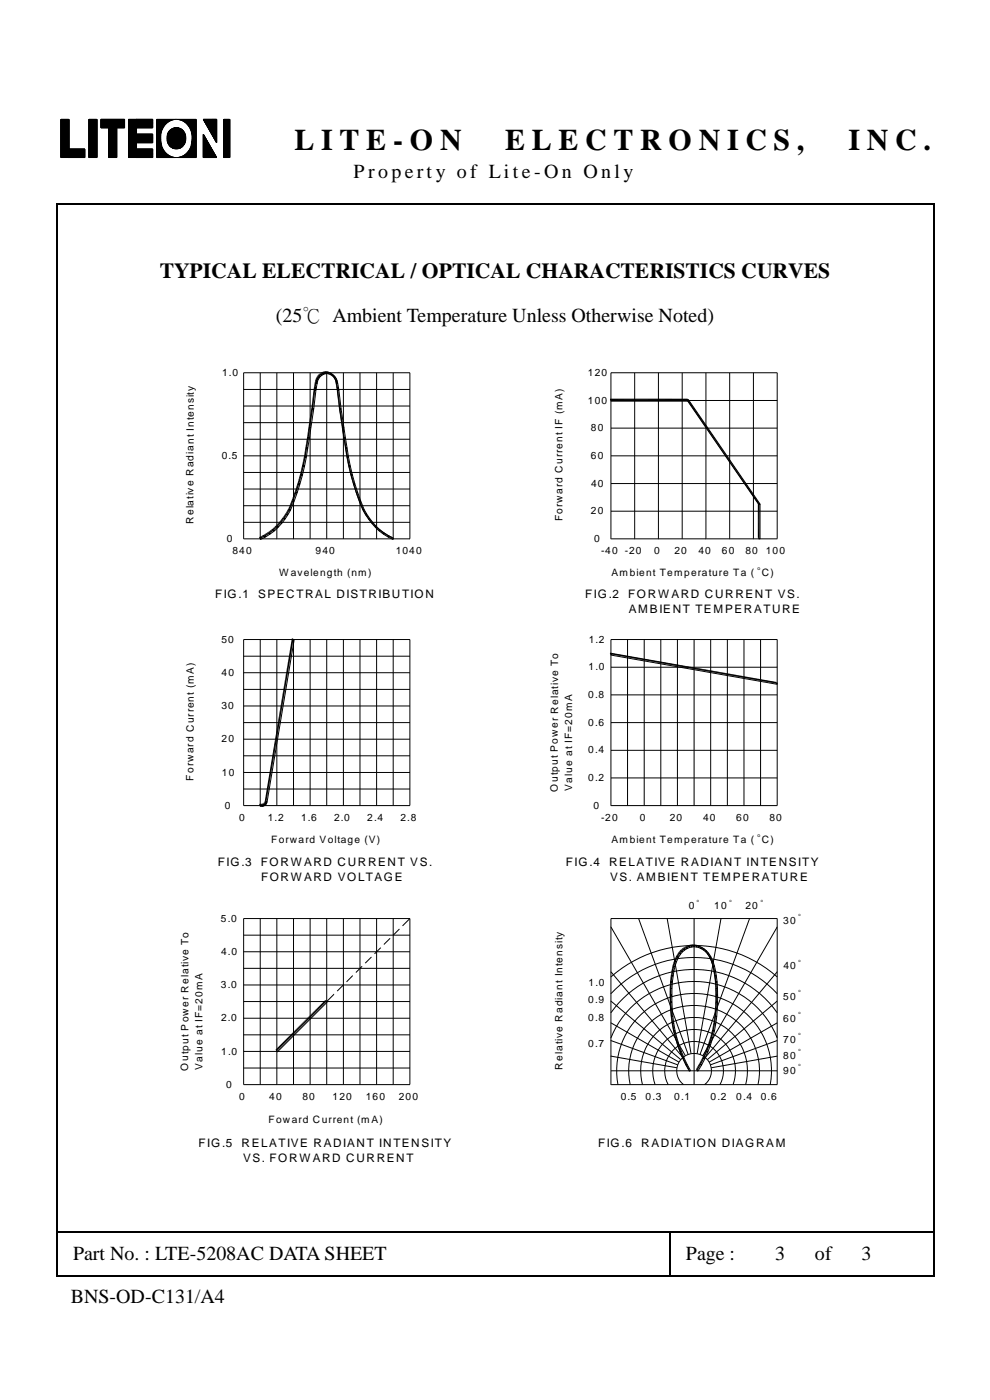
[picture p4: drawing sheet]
<svg xmlns="http://www.w3.org/2000/svg" width="210mm" height="297mm" viewBox="0 0 210 297" stroke-linecap="round" stroke-linejoin="round" font-family="sans-serif">
<g fill="#fff" stroke="#fff" stroke-width=".21">
<path d="M12.5 25h36.9v9.2h-36.9z" fill-rule="evenodd"/>
<path d="M32.4 76.2h145.2v171.8h-145.2z" fill-rule="evenodd"/>
</g>
<g fill="none" stroke="#000" stroke-width=".21">
<path d="M13 25.3v8.1M13.1 25.3v8.1M13.2 25.3v8.1M13.3 25.3v8.1M13.4 25.3v8.1M13.5 25.3v8.1M13.6 25.3v8.1M13.7 25.3v8.1M13.8 25.3v8.1M13.9 25.3v8.1M14 25.3v8.1M14.1 25.3v8.1"/>
<path d="M14.2 25.3v8.1M14.3 25.3v8.1M14.4 25.3v8.1M14.5 25.3v8.1M14.5 31.6h3.5v1.8h-5.1v-8.1h1.7v8.1M14.5 31.7h3.5M14.5 31.8h3.5M14.5 31.9h3.5M14.5 32h3.5M14.5 32.1h3.5M14.5 32.2h3.5M14.5 32.3h3.5"/>
<path d="M14.5 32.4h3.5M14.5 32.5h3.5M14.5 32.6h3.5M14.5 32.7h3.5M14.5 32.8h3.5M14.5 32.9h3.5M14.5 33h3.5M14.5 33.1h3.5M14.5 33.2h3.5M14.5 33.3h3.5M14.6 25.3v8.1M18.9 25.3h1.7v8.1h-1.7z"/>
<path d="M18.9 25.3v8.1M19 25.3v8.1M19.1 25.3v8.1M19.2 25.3v8.1M19.3 25.3v8.1M19.4 25.3v8.1M19.5 25.3v8.1M19.6 25.3v8.1M19.7 25.3v8.1M19.8 25.3v8.1M19.9 25.3v8.1M20 25.3v8.1"/>
<path d="M20.1 25.3v8.1M20.2 25.3v8.1M20.3 25.3v8.1M20.4 25.3v8.1M20.5 25.3v8.1M21.4 25.3h5v1.8h-5zM21.4 25.3h5M21.4 25.4h5M21.4 25.5h5M21.4 25.6h5M21.4 25.7h5M21.4 25.8h5"/>
<path d="M21.4 25.9h5M21.4 26h5M21.4 26.1h5M21.4 26.2h5M21.4 26.3h5M21.4 26.4h5M21.4 26.5h5M21.4 26.6h5M21.4 26.7h5M21.4 26.8h5M21.4 26.9h5M21.4 27h5"/>
<path d="M23.1 26.9v6.5h1.7v-6.5M23.1 26.9v6.5M23.2 26.9v6.5M23.3 26.9v6.5M23.4 26.9v6.5M23.5 26.9v6.5M23.6 26.9v6.5M23.7 26.9v6.5M23.8 26.9v6.5M23.9 26.9v6.5M24 26.9v6.5M24.1 26.9v6.5"/>
<path d="M24.2 26.9v6.5M24.3 26.9v6.5M24.4 26.9v6.5M24.5 26.9v6.5M24.6 26.9v6.5M24.7 26.9v6.5M27.3 25.3v8.1M27.4 25.3v8.1M27.5 25.3v8.1M27.6 25.3v8.1M27.7 25.3v8.1M27.8 25.3v8.1"/>
<path d="M27.9 25.3v8.1M28 25.3v8.1M28.1 25.3v8.1M28.2 25.3v8.1M28.3 25.3v8.1M28.4 25.3v8.1M28.5 25.3v8.1M28.6 25.3v8.1M28.7 25.3v8.1M28.8 25.3v8.1M28.8 27.1h3.6v-1.8h-5.1v8.1h5.1v-1.8h-3.6M28.8 31.7h3.6"/>
<path d="M28.8 31.8h3.6M28.8 31.9h3.6M28.8 32h3.6M28.8 32.1h3.6M28.8 32.2h3.6M28.8 32.3h3.6M28.8 32.4h3.6M28.8 32.5h3.6M28.8 32.6h3.6M28.8 32.7h3.6M28.8 32.8h3.6M28.8 32.9h3.6"/>
<path d="M28.8 33h3.6M28.8 33.1h3.6M28.8 33.2h3.6M28.8 33.3h3.6M28.8 25.3h3.6M28.8 25.4h3.6M28.8 25.5h3.6M28.8 25.6h3.6M28.8 25.7h3.6M28.8 25.8h3.6M28.8 25.9h3.6M28.8 26h3.6"/>
<path d="M28.8 26.1h3.6M28.8 26.2h3.6M28.8 26.3h3.6M28.8 26.4h3.6M28.8 26.5h3.6M28.8 26.6h3.6M28.8 26.7h3.6M28.8 26.8h3.6M28.8 26.9h3.6M28.8 27h3.6M28.8 28.5h3.6v1.8h-3.6M28.8 28.5h3.6"/>
<path d="M28.8 28.6h3.6M28.8 28.7h3.6M28.8 28.8h3.6M28.8 28.9h3.6M28.8 29h3.6M28.8 29.1h3.6M28.8 29.2h3.6M28.8 29.3h3.6M28.8 29.4h3.6M28.8 29.5h3.6M28.8 29.6h3.6M28.8 29.7h3.6"/>
<path d="M28.8 29.8h3.6M28.8 29.9h3.6M28.8 30h3.6M28.8 30.1h3.6M28.8 30.2h3.6M28.9 25.3v8.1M33.2 25.3h8.4v8.1h-8.4zM33.2 31.7h1.4M33.2 31.7l1.5 .1M33.2 31.8l1.5 .1M33.2 31.9h1.5M33.2 31.9h1.6"/>
<path d="M33.2 32h1.6M33.2 32.1h1.7M33.2 32.2h1.7M33.2 32.2l1.8 .1M33.2 32.3h1.9M33.2 32.4h1.9M33.2 32.4h2M33.2 32.5h2M33.2 32.6h2.1M33.2 32.6h2.2M33.2 32.6l2.2 .1M33.2 32.7h2.3"/>
<path d="M33.2 32.8h2.4M33.2 32.9h2.5M33.2 32.9l2.6 .1M33.2 33h2.7M33.2 33.1h2.9M33.2 33.2h3M33.2 33.2h3.1M33.2 33.2l3.2 .1M33.2 33.3h3.4M33.2 33.3l3.8 .1M33.2 31.6h1.4M33.2 25.4h3.6"/>
<path d="M33.2 25.5h3.2M33.2 25.7h2.8M33.2 25.8h2.6M33.2 25.9h2.4M33.2 26.1h2.2M33.2 26.4h1.9M33.2 26.8h1.6M33.2 26.9h1.5M33.2 27h1.4M33.2 27.1h1.4h-1.4M33.2 28.4h.9l-.9 .1M33.2 28.5h.9"/>
<path d="M33.2 28.6h.9M33.2 28.7h.9M33.2 28.8h.9M33.2 28.8h.9v.2h-.9M33.2 28.9h.9M33.2 29.1h.9M33.2 29.2h.9M33.2 29.3h.9M33.2 29.4h.9h-.9M33.2 29.5h.9h-.9M33.2 29.6h.9l-.9 .1M33.2 29.6h.9"/>
<path d="M33.2 29.8h.9M33.2 29.8l.9 .1M33.2 29.9l.9 .1-.9-.1M33.2 30h.9M33.2 30.1h.9v.1h-.9M33.2 30.1h.9M33.2 30.2h1M33.2 30.3h1M33.2 30.4h1v.1h-1M33.2 30.4h1M33.2 30.5h1M33.2 30.6h1"/>
<path d="M33.2 30.7h1M33.2 30.7h1.1M33.2 30.8h1.1M33.2 30.9h1.1M33.2 31.2h1.2M33.2 31l1.1 .1h-1.1M33.2 31.4l1.3 .1-1.3-.1M33.2 31.5h1.3M33.2 31.3l1.2 .1M33.2 31.3h1.2M33.2 31.1h1.1M33.2 28.3h.9l-.9 .1"/>
<path d="M33.2 28.3h1M33.2 28.2h1M33.2 28h1v.2h-1M33.2 28h1M33.2 27.9h1.1M33.2 27.3h1.3M33.2 31h1.1M33.2 27.7h1.1M33.2 27.6h1.2M33.2 27.4h1.2M34.1 29.1v.7M34.1 29.1v.2h-.9"/>
<path d="M34.1 28.6v.5M34.1 29.8l.1 .7M34.1 28.6v.1h-.9M34.1 29.8h.1M34.2 30.3v.1M34.2 28.1l-.1 .5M34.2 30.5l.1 .6M34.2 28.1h-1M34.2 30.6v.1M34.3 27.9h-1.1M34.3 27.9h.1M34.3 30.8h.1"/>
<path d="M34.3 30.9h.1M34.3 27.8h-1.1M34.3 27.8h.1M34.3 27.7h-1.1M34.3 31.1l.4 .7M34.4 27.6h-1.2M34.4 27.5h-1.2M34.5 27.3l-1.3 .1M34.5 27.3h-1.3M34.5 27.2h-1.3M34.6 31.6h.1M34.7 31.8l.7 .8 .8 .5"/>
<path d="M34.7 27l-.5 1.1M34.7 27h-1.5M34.7 26.9h-1.5M34.8 26.8h-1.6M34.8 26.7h-1.6M34.9 26.7h-1.7M34.9 26.6h-1.7M35 26.5h-1.8M35 26.4l-1.8 .1M35.1 26.4l-.4 .6M35.1 26.4h-1.9M35.2 26.3h-2"/>
<path d="M35.2 26.2l-2 .1M35.3 26.2h-2.1M35.4 26.1l-2.2 .1M35.4 26.1l-.3 .3M35.4 29h1.9M35.4 29l1.9 .1M35.4 29.1l2 .1M35.4 29.2h4M35.4 29.3h4M35.4 29.4h4M35.4 29.6h1.9M35.4 29.7h.1"/>
<path d="M35.5 28.8l1.6 .1M35.5 28.9h1.7M35.5 29.8h1.6v1.8M35.5 29.7v.4h1.4v1.4h-.1M35.5 28.7l1.5 .1M35.5 28.8l-.1 .4h4M35.5 29.9l-.1-.4h4v.4M35.5 30l1.5-.1v1.7M35.5 28.7h.1M35.5 29.9l.1 .4M35.5 28.8l1.7 .3M35.5 28.8l1.9 .4"/>
<path d="M35.5 26l-2.3 .1M35.5 28.6h.1M35.5 30.1h1.3v1.4M35.5 30.1h.1M35.5 30.1v.1M35.5 28.5h1.3M35.5 30.2h.1M35.6 26h-2.4M35.6 28.4h.1M35.6 28.4h1.1M35.6 30.3l.2 .4M35.6 28.4l1.8 .8"/>
<path d="M35.6 28.4l-.1 .4M35.6 28.3h1M35.6 30.4h.9l.1 1M35.7 30.5h.8l.1 .9M35.7 30.5h.1M35.7 28.2h.8v-.9l.1 1M35.7 28.2h.8M35.7 28.4l1.6 .7M35.7 30.5h.7M35.7 30.5v.1M35.7 25.9h-2.5M35.7 28l.7 .1"/>
<path d="M35.7 28v.1M35.8 30.7h.1M35.8 30.7h.5v.6M35.8 30.7l.2 .3M35.8 28l.1 .1M35.8 28l1.6 1.2M35.8 28l-.2 .4M35.8 25.8h-2.6M35.8 30.7h.4M35.8 30.8h.1M35.9 30.6h-.1M35.9 27.9h.3"/>
<path d="M35.9 30.8h.3l-.1 .3M35.9 30.8h.2v.3M35.9 30.8v.1M35.9 28.1h.1M35.9 27.8l-.1 .2h.5M35.9 30.6h.1M35.9 30.9h.2M35.9 28.1l.3 .2M35.9 27.8h.1M35.9 27.7h.2M36 27.7h-.1M36 28.1v.1"/>
<path d="M36 25.7h-2.8M36 30.5h.1M36 28.5v.1M36 31l.3 .3M36 27.7l1.4 1.5M36 27.7l-.2 .3M36 31h.1M36 27.7l1 1M36 28.2h.1M36.1 30.9h.1M36.1 30.9v.2M36.1 27.6v.1"/>
<path d="M36.1 30.4l-.3 .2M36.1 27.6h.1M36.1 27.6v.2h-.2M36.1 28.2l.2 .2M36.1 30.1h.1M36.2 33.1l.8 .3 1.3-.1M36.2 25.6a3 3 0 0 1 3.6 .8M36.2 25.6l-.8 .5M36.2 27.8v.1M36.2 30.4l-.2 .1M36.2 27.5v.1M36.2 25.6h-3"/>
<path d="M36.2 27.5v.4M36.2 27.5h.1M36.2 31.2h.1M36.2 28.3h.1M36.2 30.7v.1M36.2 30.3v.1M36.2 27.5l.1 .5M36.2 27.5v.4h-.4M36.2 30.8v.4M36.2 28.6l.1 .1M36.3 31.2h.1M36.3 30.3l-.2 .1"/>
<path d="M36.3 28.4h.1M36.3 30.3h.1M36.3 31.3h.1M36.3 25.5l-3.1 .1M36.3 30.6l-.5 .1M36.3 27.4v.6h-.5M36.3 31.3l.4 .2M36.3 27.4l1.1 1.8M36.3 27.4v.1M36.3 27.4l-.3 .3M36.3 30.6v.7M36.3 30.6v.1"/>
<path d="M36.4 30.2l-.1 .1M36.4 27.5h.1M36.4 28.4l.3 .3M36.4 30.6h-.7M36.4 31.2h.1M36.4 30.2h.1M36.4 30.6v.7M36.4 27.5l.2 .3M36.4 28.4v.1M36.4 31.3h.1M36.4 30.6h.1M36.4 27.3v.9h-.7"/>
<path d="M36.4 30.5v.8M36.4 31v.1M36.5 31.3v.1M36.5 27.3l-.1 .8M36.5 27.7h.1M36.5 30.2h.1M36.5 31l-.2 .2M36.5 27.7l.3 .5M36.5 30.9v.1M36.6 30.8v.1M36.6 27.8v.1M36.6 28.8h.1"/>
<path d="M36.6 30.1h-.1M36.6 30.3h-1l1 .1M36.6 30.4l.1 1.1M36.6 30.3v.1M36.6 27.3v1M36.6 30.8h.1M36.7 25.4l-3.5 .1M36.7 27.2l-.1 1.1M36.7 30.3v1.2M36.7 31.5l.3 .1M36.7 27.2v.1M36.7 27.2l.7 2"/>
<path d="M36.7 27.2l-.4 .2M36.7 30h.1M36.7 28.6l.5 .4M36.7 27.3l.6 1.7M36.7 28.4l-1.2 .1 1.3 .1M36.7 30.2h-1.1M36.7 30.2l-1.1 .1M36.7 30l-.3 .2M36.7 27.2v1.2M36.7 30.2v1.3M36.7 30.6l-.2 .4M36.7 31.5h.1"/>
<path d="M36.7 27.2h.1M36.7 28.4v.1M36.7 29.8h.1M36.7 31.3h.1M36.8 30.2v1.3M36.8 30.6h-.1M36.8 30.2h-1.3M36.8 27.2v1.4M36.8 28.5h.1M36.8 30.2h.1M36.8 27.2v1.3M36.8 30.5h.1"/>
<path d="M36.8 28.2l.1 .2M36.8 28.2l.1 .1M36.8 27.2l.1 1.4h-1.4M36.8 27.2h.1M36.8 28.9h.1M36.9 27.2v1.5l-1.4-.1M36.9 29.9h-.1M36.9 30.4h-.1M36.9 31.5h.1M36.9 30h.1M36.9 30.3l-.2 .4M36.9 28.4h.1"/>
<path d="M36.9 30h-1.4M36.9 29.8v.1M36.9 30v1.5M36.9 30.3h.1M36.9 31.5l.1 .1M36.9 28.4l.4 .5-.1-.1M37 27.1v1.6h-1.5M37 30.2l.3-.5-.6 1.7M37 30.2l-.1 .1M37 28.4v.1M37 29h.1M37 31.6h.1"/>
<path d="M37 29.8h.1M37 30.6h.1M37 28.7v.1M37 28.9h.1M37 29.9h-1.5M37 31.6h.4M37 28.8h.1M37 28.5v.1M37 27.1l.4 2.1M37 27.1l-.3 .1M37 27.1h.2v1.8M37 29.9h.1"/>
<path d="M37 30.1v.1M37 27.1v1.7M37 29.9v1.7M37 28.8l.3 .2M37 27.2l.4 1.8M37.1 28.8h-1.6v.2M37.1 27.1v1.7M37.1 29.5l-1.5 .4M37.1 25.3l-3.9 .1M37.1 27.1v1.8M37.1 30h.1M37.1 30.3v.1"/>
<path d="M37.1 28.7h.1M37.1 28.9l.1 .1M37.1 29.7h.1M37.1 30.2v.1M37.1 29.9v.1M37.1 28.7l.1 .1M37.2 29.7l-.5 .3M37.2 28.9l-1.8 .1v.6M37.2 29.7h-1.7M37.2 29.7l-1.7 .1M37.2 29.6v.1M37.2 29.7v1.9"/>
<path d="M37.2 29.6l-1.6 .7M37.2 29.8v.1M37.2 27.1l.1 1.9M37.2 27.1h.1M37.3 27.1h.1v2.1M37.3 29.6h-1.9M37.3 29.6l-1.9 .1M37.3 29.5l-.1 .1M37.3 29.6h-.1M37.3 29.7v1.9M37.3 29.6l-.1 .1M37.3 27.1v1.9"/>
<path d="M37.3 29h.1M37.3 29.5h-.1M37.3 29.6v2M37.3 27.1v2M37.3 29.6l.1 2M37.4 29.8l-.4 1.8M37.4 29.7v-.1v2M37.4 27v4.6M37.4 29.5l-1.8 .8M37.4 29.5l-1.9 .4M37.4 29.5l-1.4 1.5M37.4 29.5l-1.6 1.2"/>
<path d="M37.4 29.5l-1.1 1.8M37.4 29.5l-.7 2M37.4 29.5l-.4 2.1M37.4 29.5l.4 2.1M37.4 29.5v.1M37.4 29.5l.8 2M37.4 29.5l1.1 1.8M37.4 29.5l1.4 1.5M37.4 29.5l1.7 1.2M37.4 29.5l1.9 .8M37.4 29.5l2 .4M37.4 29.5h.1"/>
<path d="M37.4 27v.1M37.4 27l.4 .1M37.4 27l-.4 .1M37.5 27.1v1.9M37.5 29.7l.3 1.9M37.5 28.9l-.1 .1M37.5 29.7v.1M37.5 29.1l1.9 .1M37.5 29.7v1.9M37.5 29.6v2M37.5 29.7l.2 .2M37.5 28.6v.2"/>
<path d="M37.5 29h1.9M37.5 29.8l.1 .1M37.5 29.6h.1M37.5 29h.1M37.6 28.9l-.1 .1M37.6 29.9l.5 1.5M37.6 29.7v1.9M37.6 29.9v.1M37.6 27.1v1.9h1.8v.7l-1.8-.1M37.6 29.7h1.8l-.1 .2M37.6 28.9h.1M37.6 29.6l.1 .1"/>
<path d="M37.6 29.6l.7 .3M37.6 29.1h.1M37.6 30.1h.1M37.6 29.8l.1 .1M37.6 29.5l1.8 .4M37.6 29.1h-.1M37.7 28.9h1.7M37.7 28.8h-.1M37.7 29.8h1.7M37.7 29h-.1l1.8 .1M37.7 29.9v.1M37.7 28.7v.1"/>
<path d="M37.7 27.1v1.8h1.7M37.7 30l.2 .2M37.7 25.3h3.9M37.7 30.3l.1 .1M37.7 30h.1M37.7 29.7h.1M37.8 29.7l.2 .2M37.8 28.9h-.1M37.8 30.1l.1 .1M37.8 27.2l-.3 1.3M37.8 27.1v1.7h1.6M37.8 29.9h1.6"/>
<path d="M37.8 31.6h-.4M37.8 29.9v1.7M37.8 27.1l-.4 2.1M37.8 27.1l.4 .1M37.8 31.6h.1M37.8 29.9l-.2-.2v1.9M37.8 29.8h.1M37.8 29.9h1.5M37.8 29.9l.1 .1M37.9 29h-.1M37.9 33.4h3.7M37.9 28.4l-.1 .2"/>
<path d="M37.9 31.5v.1M37.9 30.2v.1M37.9 29.8v.1M37.9 28.6h1.4M37.9 28.4l-.3 .5M37.9 31.5h.1M37.9 27.1v1.5M37.9 30v1.5M37.9 30.3h.1M37.9 28.6h.1M37.9 28.4h.1M37.9 30.3l.3 .5"/>
<path d="M37.9 28.8l-.3 .2M37.9 27.2l-.1-.1v1.6h1.5l.1 .2M37.9 30.4h.1M37.9 29.9h.2M38 27.2l-.1 1.4h1.4M38 28.9h-.1M38 27.2h.1M38 28.6h1.3M38 30.1h1.3v.1h-1.2v1.3M38 31h.1M38 30.1v1.4M38 28.7v.1"/>
<path d="M38 28.2l-.1 .2M38.1 25.4h3.5M38.1 28.5h1.2M38.1 29.9v.1M38.1 28.1l-.2 .2M38.1 27.2l-.1 1.3M38.1 30h.1M38.1 29.8h.1M38.1 28.7h.1M38.1 28.1h.1M38.1 31.3h.1M38.1 27.2v1.2"/>
<path d="M38.1 27.2v1.3M38.1 31.5h.1M38.1 30l.3 .2M38.1 30.3h1.2M38.1 30.3h.1M38.1 28v.1M38.2 25.4h3.4M38.2 27.3l-.7 1.6M38.2 31.4v.1M38.2 28h-.1M38.2 27.2v1.2h1.1M38.2 27.9v.1"/>
<path d="M38.2 31.5l-.4 .1M38.2 28.6h-.1M38.2 27.2l.3 .2M38.2 27.2l-.8 2M38.2 30.3l1 .1M38.2 30.8l.1 .2M38.2 28.3h1M38.2 27.9h.1M38.2 30.4v1M38.2 33.3h3.4M38.2 30.4h1M38.2 30.1h.1"/>
<path d="M38.3 27.8l-.1 .1M38.3 31.4l-.1 .1M38.3 30.8v.1M38.3 30.4h.9M38.3 30.4v1l.1-.1v-.7h.7M38.3 30.4l-.1-.1v1.2M38.3 27.3l-.1 1M38.3 27.3v.9l.9 .1M38.3 30.1l.2 .1M38.3 27.3h.1M38.3 30.5v.9M38.3 31l.1 .1"/>
<path d="M38.3 29.9h.1M38.3 28.8l-.6 .2M38.3 28.5h.1M38.3 27.7h.1M38.3 31h.1M38.3 27.3v.9M38.3 27.3l.1 .8M38.4 29.9l.1 .1M38.4 28.7l-.1 .1M38.4 27.6l-.2 .3M38.4 27.3v.8M38.4 31l.1 .2"/>
<path d="M38.4 28.1h.7M38.4 33.3h3.2M38.4 25.5h3.2M38.4 28.4v.1M38.4 27.5l-.1 .2M38.5 28.4l-.7 .5M38.5 31.2h.1M38.5 31.3h.1M38.5 30.2v.1M38.5 28.1l.7 .1-.8-.1M38.5 27.5h-.1M38.5 28v.1"/>
<path d="M38.5 28.7h-.1M38.5 25.5h3.1M38.5 27.5h.1M38.5 31.2v.1M38.5 30.3h.1M38.5 31.3l-.3 .2M38.5 27.4v.6h.6M38.5 30.3l.2 .1M38.5 27.4l.3 .3M38.5 27.4l-1.1 1.8M38.5 27.4v.6h.5l-.4-.1M38.5 30h.1"/>
<path d="M38.6 33.2h3M38.6 27.5v.4M38.6 30.7h.4l-.3 .2M38.6 28.3l-.1 .1M38.6 30l.6 .3M38.6 28.6l-.1 .1M38.6 30.8v.4M38.6 25.6h3M38.6 30.4h.1M38.6 27.9h.1M38.6 30.8h.3M38.6 31.1v.1"/>
<path d="M38.6 30.8v.3M38.6 27.9h.3M38.7 33.2h2.9M38.7 31.1h.1M38.7 33.1l-.4 .2M38.7 30.1h.1M38.7 28.2v.1M38.7 27.6v.2M38.7 30.9v.2M38.7 33.1h2.9M38.7 30.9h.1M38.7 27.7l-.1-.2v.4"/>
<path d="M38.7 30.9v.1M38.7 30.4l.1 .1M38.7 27.7l.2 .1h-.2M38.8 31h-.1M38.8 30.5h.1M38.8 28.2h-.1M38.8 27.7h-.1M38.8 25.7h2.8M38.8 30.1h.1M38.8 27.7l-1.4 1.5M38.8 31l-.3 .3M38.8 28.2l-.2 .1"/>
<path d="M38.8 27.7l.3 .3M38.8 28.2h.1M38.8 28.5v.1M38.9 25.7h2.7M38.9 33h2.7M38.9 30.5v.1M38.9 28.1l-.1 .1M38.9 28.1h.1M38.9 30.9h.1M38.9 30.6h.1M38.9 27.8v.1M39 28.1h-.1"/>
<path d="M39 30.6h.1M39 33h2.6M39 25.8h2.6M39 28v.1M39 30.6l.1 .1M39 28h.1M39 30.7h-.5l.1 .5M39 30.7h.1M39.1 30.7l-.6-.1v.7M39.1 30.7l-.3 .3M39.1 28l.2 .4M39.1 28l-1.7 1.2"/>
<path d="M39.1 25.9h2.5M39.1 30.5h-.7v.8M39.2 32.9h2.4M39.2 30.5h-.9l.4 .3M39.2 30.5h.1M39.2 32.8h2.4M39.2 28.4l-.8 .3M39.2 30.4h.1M39.2 30.3h.1M39.2 25.9h2.4M39.2 28.8l-1.5 .3M39.3 32.8h2.3"/>
<path d="M39.3 28.4l-1.2 .1M39.3 30.3l-.2 .4M39.3 30.2v.1M39.3 28.4l-1.9 .8M39.3 28.4l.1 .4M39.3 26h2.3M39.3 28.5h.1M39.3 28.6v.1M39.3 30h-1.4l.1 .2h1.3M39.3 30.1h-1.4v1.4h.2v-1.3M39.3 30.1h.1M39.3 30h.1"/>
<path d="M39.4 32.7h2.2M39.4 29.8h-1.7l.1 1.8h-.7v-1.7h-1.6M39.4 28.8h-1.7l.1-1.7h-.2v1.8M39.4 29.8h-1.7v1.8M39.4 29.9l-.1 .4M39.4 28.8v.4M39.4 28.8l-2 .4M39.4 29.5h-1.8M39.4 29.6h-1.9M39.4 26.1h2.2M39.5 26.1h2.1M39.5 32.6h2.1"/>
<path d="M39.5 26.2h2.1M39.6 32.5h2M39.6 26.2h2M39.6 26.3h2M39.7 32.4h1.9M39.7 26.4h1.9M39.8 26.4l.4 .6M39.8 32.3h1.8M39.8 26.4h1.8M39.8 26.5h1.8M39.9 32.2h1.7M39.9 26.6h1.7"/>
<path d="M39.9 32.1h1.7M40 32.1h1.6M40 26.7h1.6M40 32h1.6M40 26.8h1.6M40.1 31.9h1.5M40.1 26.8h1.5M40.1 26.9h1.5M40.1 31.8h1.5M40.2 31.8l-.8 .8-.7 .5M40.2 27l.3 .6M40.2 31.7h1.4"/>
<path d="M40.2 27h1.4M40.2 31.7v.1M40.2 31.6h1.4M40.2 27.1h1.4M40.3 27.1h1.3M40.3 31.6h1.3M40.3 27.2h1.3M40.3 27.2h.1M40.3 27.3h1.3M40.4 27.3h1.2M40.4 31.4v.1M40.4 31.4h1.2"/>
<path d="M40.4 27.3v.1M40.4 31.3h1.2M40.4 27.4v.1h1.2M40.4 27.4h1.2M40.4 27.5h1.2M40.4 31.2h1.2M40.5 31.2h1.1M40.5 27.6h1.1M40.5 31.1h1.1M40.5 27.6h.1M40.5 27.6l.1 .5M40.5 27.7v.1h1.1"/>
<path d="M40.5 27.7h1.1M40.5 31h1.1M40.6 30.8h1M40.6 27.9h1M40.6 30.7h1M40.6 27.9h.1M40.6 30.6h1M40.6 30.6h.1M40.6 30.5l-.4 1.3M40.6 28.1l.1 .5M40.6 30.5h1M40.6 28.1h1"/>
<path d="M40.6 30.5h.1M40.7 30.2h.9M40.7 30.3h.9M40.7 30h.9M40.7 30.1h.9M40.7 28.4h.9M40.7 28.4h.1M40.7 29.8l-.1 .7M40.7 28.6l.1 .5M40.7 28.5h.9M40.7 28.6h.9M40.7 29.8h.9"/>
<path d="M40.7 29.9h.9M40.7 29.8v.1h.9M40.7 28.7h.9M40.7 28.8h.9M40.7 28.9h.9M40.7 29.5h.9M40.7 29.6h.9M40.8 29.1l-.1 .7M40.8 29h.8M40.8 29.1h.8M40.8 29.2h.8M40.8 29.3h.8"/>
<path d="M41.6 28.5h-.9v.1M41.6 28.7h-.9v.2l.9-.1M41.6 28.9h-.8v.2M41.6 29.2l-.8 .1h.8M41.6 29.4h-.9h.9M41.6 29.5h-.9v.2h.9M41.6 30.1h-.9v.1h.9M41.6 30.3l-1 .1h1M41.6 30.7l-1 .1h1M41.6 30.9h-1.1h1.1M41.6 31l-1.1 .1h1.1M41.6 31.5h-1.3h1.3"/>
<path d="M41.6 28.3h-.9h.9M41.6 28.2h-1h1M41.6 28h-1h1M43.1 28.5l2.8 4.9h-2.8zM43.1 25.3h2.8v5zM43.2 33.4v-4.8l.1 4.8M43.2 25.3v.2v-.2M43.2 28.6v4.8M43.3 25.3v.2M43.3 28.8h.1M43.3 25.3l.1 .4M43.3 28.8v4.6"/>
<path d="M43.3 25.6v.1M43.3 28.8l.1 .1M43.4 25.3v.5M43.4 28.9v4.5M43.4 28.9v.1M43.4 25.3l.1 .6M43.4 29v4.4M43.4 29h.1M43.4 25.9h.1M43.5 29.1v4.3M43.5 25.3v.6M43.5 25.9h.1"/>
<path d="M43.5 25.3l.1 .8M43.5 26h.1M43.5 29.2l.1 .1M43.6 26.1h.1M43.6 25.3l.1 1v-1M43.6 29.3v4.1M43.6 33.4v-4l.1 4M43.6 25.3l.1 1M43.7 29.5v3.9M43.7 25.3l.1 1.2M43.7 26.4h.1M43.8 29.6v.1"/>
<path d="M43.8 25.3l.1 1.3-.1-1.3M43.8 29.7v3.7M43.9 29.8l-.1 3.6M43.9 29.8l.1 .2M43.9 25.3v1.4M43.9 29.9v3.5M43.9 26.7h.1M43.9 25.3l.1 1.5M43.9 26.7l.1 .1M44 26.8h.1M44 25.3l.1 1.8v-1.8M44 30.1v3.3"/>
<path d="M44 30.1h.1M44 33.4v-3.3l.1 3.3M44 25.3l.1 1.7M44.1 30.3l.1 .1M44.2 25.3v1.9M44.2 30.3v3.1M44.2 27.1h.1M44.2 25.3l.1 2.1v-2.1M44.3 30.5v2.9M44.3 30.5l-.1-.1v3M44.3 30.6v2.8M44.3 25.3v2.1"/>
<path d="M44.3 27.4h.1M44.3 30.6l.1 .1M44.4 25.3v2.2M44.4 30.7v2.7M44.4 27.5h.1M44.4 30.7v.1M44.4 27.5v.1M44.4 25.3l.1 2.4M44.4 30.8v2.6M44.5 25.3v2.4M44.5 30.9v2.5M44.5 30.9h.1"/>
<path d="M44.5 25.3l.1 2.5-.1-.1M44.6 31v2.4M44.6 25.3v2.6M44.6 27.8v.1M44.6 31.1h.1M44.6 25.3l.1 2.7M44.6 31.2v2.2M44.6 31.2h.1M44.7 31.2v2.2M44.7 25.3v2.8M44.7 31.3v2.1M44.7 25.3l.1 3"/>
<path d="M44.7 28.2h.1M44.8 31.4h.1M44.8 25.3v3M44.8 31.5v1.9M44.8 28.3h.1M44.8 25.3l.1 3.1M44.9 31.6l-.1 1.8M44.9 28.4h.1M44.9 31.6l.1 1.8M44.9 25.3v3.1M44.9 31.6v1.8M45 25.3v3.3"/>
<path d="M45 28.5v.1M45 31.7v.1M45 25.3l.1 3.4M45 31.9v1.5M45.1 25.3v3.4M45.1 31.9v1.5M45.1 31.9h.1M45.1 32h.1M45.1 25.3v3.5M45.1 32v1.4M45.1 32l.1 .1M45.2 25.3v3.7"/>
<path d="M45.2 32.1v1.3M45.2 28.9h.1M45.2 32.1h.1M45.2 32.2h.1M45.2 25.3l.1 3.7M45.2 32.2v1.2M45.3 29v.1M45.3 25.3v3.8M45.3 32.3v1.1M45.3 29.1h.1M45.3 25.3v3.9M45.4 32.4v1"/>
<path d="M45.4 25.3v4.1M45.4 29.3h.1M45.4 32.5l.1 .2M45.4 25.3l.1 4.1M45.4 32.6v.8M45.5 25.3v4.2M45.5 32.6v.8M45.5 32.7v.7M45.6 32.8v.1M45.6 25.3l.1 4.4M45.6 32.8v.6M45.6 29.6v.1"/>
<path d="M45.7 25.3v4.6v-4.6M45.7 32.9v.5M45.7 32.9v.1M45.7 33v.4M45.7 33.1l.1 .3M45.8 25.3v4.7M45.8 33.1v.3M45.8 29.9v.1M45.8 25.3v4.8M45.8 30v.1M45.8 33.2v.1M45.8 30.1h.1"/>
<path d="M45.9 25.3v4.9M45.9 33.3v.1M45.9 33.4h.1M45.9 30.2v.1M47.5 25.3h1.2v8.1h-1.2zM47.5 25.3v8.1M47.6 25.3v8.1M47.7 25.3v8.1M47.8 25.3v8.1M47.9 25.3v8.1M48 25.3v8.1M48.1 25.3v8.1"/>
<path d="M48.2 25.3v8.1M48.3 25.3v8.1M48.4 25.3v8.1M48.5 25.3v8.1M48.6 25.3v8.1M48.7 25.3v8.1M55.2 79.1v35.2M58.7 79.1v35.2M62.3 79.1v35.2M65.8 79.1v35.2M67.8 79.7l.3-.3 .2 .3-.4 .2zM67.8 79.7l.1 .2-.2 .3-.2-.2z"/>
<path d="M68.1 79.4l.4-.2 .1 .3-.3 .2zM68.5 79.2l.4-.2v.3l-.3 .2zM68.9 79h.4v.2l-.4 .1zM69.3 79.1v35.2M69.3 79h.5l-.1 .3-.4-.1zM69.8 79l.4 .2-.2 .3-.3-.2zM70.2 79.2l.3 .2-.1 .3-.4-.2zM70.5 79.4l.4 .3-.2 .2-.3-.2zM70.9 79.7l.3 .3-.3 .2-.2-.3zM72.8 79.1v35.2M76.4 79.1v35.2M79.9 79.1v35.2"/>
<path d="M83.4 79.1v35.2M86.9 79.1l.1 35.2h-35.3v-35.2h35.3M129.6 79.1h35.3v35.2h-35.3zM134.6 79.1l.1 35.2M139.7 79.1v35.2M144.7 79.1v35.2M149.8 79.1v35.2M154.8 79.1v35.2M159.8 79.1v35.2M51.7 96.7h35.3M51.7 93.2h35.3M51.7 89.7h35.3"/>
<path d="M51.7 86.2h35.3M51.7 82.6h35.3M64.3 98.9h.3l-.5 1.9h-.2zM64.7 97h.3l-.4 1.9h-.3zM65 95l.3 .1-.3 1.9h-.3zM65.4 92.9h.3l-.4 2.2-.3-.1zM65.7 90.7h.3l-.3 2.2h-.3zM66.3 86.7l.3 .1-.6 3.9h-.3zM66.7 82.8h.3l-.4 4-.3-.1zM66.8 82.3h.3l-.1 .5h-.3zM67 81.3l.3 .1-.2 .9h-.3zM67 81.2l.3 .2z"/>
<path d="M67.1 80.8l.3 .1-.1 .4-.3-.1zM67.3 80.4l.2 .1-.1 .4-.3-.1zM67.5 80l.2 .2-.2 .3-.2-.1zM70.9 80.2l.3-.2 .2 .4-.3 .1zM71.1 80.5l.3-.1 .1 .4-.2 .1zM71.3 80.9l.2-.1 .1 .4-.3 .1zM71.3 81.3h.3zM71.4 81.4l.2-.1 .2 1h-.3zM71.5 82.3h.3l.1 .5h-.3zM71.6 82.8h.3l.5 3.9-.3 .1zM72.1 86.8l.3-.1 .6 4h-.3zM72.7 90.7h.3l.3 2.2h-.3z"/>
<path d="M73 92.9h.3l.3 2.1-.2 .1zM73.4 95.1l.2-.1 .3 2h-.2zM73.7 97h.2l.4 1.9h-.3zM74 98.9h.3l.5 1.9h-.3zM129.6 96.7h35.3M129.6 90.8h35.3M129.6 85h35.3M129.6 84.8h16.5l-.2 .3h-16.3zM146.1 84.8l15.1 22.2h-.2l-15.1-21.9zM51.7 110.8h35.3M51.7 107.3h35.3M51.7 103.8h35.3"/>
<path d="M51.7 100.2h35.3M55.2 114.2l1-.5 .1 .3-1 .5zM56.2 113.7l.9-.6 .2 .2-1 .7zM57.1 113.1l.9-.7 .2 .2-.9 .7zM58 112.4l.8-.7 .2 .2-.8 .7zM59.5 110.9l.3 .1-.8 .9-.2-.2zM60.2 110l.2 .2-.6 .8-.3-.1zM60.8 109.1l.3 .1-.7 1-.2-.2zM61.4 108.1l.2 .2-.5 .9-.3-.1zM62.1 106.3l.3 .1-.8 1.8-.2-.1zM62.8 104.5l.2 .1-.6 1.8-.3-.1zM63.4 102.6l.2 .1-.6 1.9-.2-.1z"/>
<path d="M63.9 100.8h.2l-.5 1.9-.2-.1zM74.5 100.8h.3l.5 1.8-.3 .1zM75 102.7l.3-.1 .6 1.9-.3 .1zM75.6 104.6l.3-.1 .6 1.8-.2 .1zM76.3 106.4l.2-.1 .8 1.8-.3 .1zM77 108.3l.3-.2 .5 1-.2 .1zM77.6 109.2l.2-.1 .6 .9-.2 .2zM78.2 110.2l.2-.2 .7 .9-.2 .1zM78.9 111l.2-.1 .7 .8-.2 .2zM79.8 111.7l.8 .7-.2 .2-.8-.7zM80.6 112.4l.9 .7-.1 .2-1-.7zM81.5 113.1l1 .6-.2 .3-.9-.7z"/>
<path d="M82.5 113.7l1 .5-.1 .3-1.1-.5zM129.6 108.5h35.3M129.6 102.6h35.3M161 107h.2v7.3h-.2zM51.7 139.2h35.3M55.2 135.7v35.2M58.7 135.7v35.2M62.1 135.7h.3l-5.7 34.5-.3-.1zM62.3 135.7v35.2M65.8 135.7v35.2M69.3 135.7v35.2M72.8 135.7v35.2"/>
<path d="M76.4 135.7v35.2M79.9 135.7v35.2M83.4 135.7v35.2M86.9 135.7l.1 35.2h-35.3v-35.2h35.3M129.6 135.7h35.3v35.2h-35.3zM129.6 138.7l35.3 6.2v.3l-35.3-6.2zM133.1 135.7v35.2M136.7 135.7v35.2M140.2 135.7v35.2M143.7 135.7v35.2M147.2 135.7l.1 35.2M150.8 135.7v35.2"/>
<path d="M154.3 135.7v35.2M157.8 135.7v35.2M161.3 135.7l.1 35.2M51.7 142.7h35.3M51.7 146.3h35.3M51.7 149.8h35.3M51.7 153.3h35.3M51.7 156.8h35.3M129.6 159.2h35.3M129.6 153.3h35.3M129.6 147.4h35.3M129.6 141.6h35.3"/>
<path d="M51.7 160.4h35.3M51.7 163.9h35.3M51.7 167.4h35.3M55.2 170.8h.4v.3h-.4zM55.6 170.8h.2l.1 .2-.3 .1zM55.8 170.8l.2-.1 .2 .2-.3 .1zM56 170.7l.2-.2 .2 .2-.2 .2zM56.3 170.3l.3 .2-.2 .2-.2-.2zM56.4 170.1l.3 .1-.1 .3-.3-.2zM129.6 165.1h35.3M51.7 198.4h35.3M55.2 194.9v35.2"/>
<path d="M58.7 194.9v35.2M62.3 194.9v35.2M65.8 194.9v35.2M69.3 194.9v35.2M72.8 194.9v35.2M76.4 194.9v35.2M79.9 194.9v35.2M82.8 199.1l-1.4 1.3M83.4 194.9v35.2M84.7 197.1l-1.3 1.3M86.9 194.9l.1 35.2h-35.3v-35.2h35.3l-1.6 1.6M129.6 194.9h35.3v35.2h-35.3z"/>
<path d="M129.6 196.7l15.8 27.3M135.5 194.9l10.5 28.8M141.5 194.9l5.1 28.7M147.2 194.9l.1 28.6M152.9 194.9l-5 28.7M159 194.9l-10.5 28.8M164.9 196.7l-15.8 27.3M51.7 219.6h35.3M51.7 216h35.3M51.7 212.5h35.3M51.7 209h35.3M51.7 205.5h35.3"/>
<path d="M51.7 201.9h35.3M69.2 212.4l.2 .2-10.6 10.6-.2-.2zM70.9 211l-1.6 1.5M72.9 209l-1.4 1.3M74.8 207l-1.3 1.3M76.8 205l-1.3 1.4M78.8 203.1l-1.3 1.3M80.8 201.1l-1.3 1.3M129.6 214.9a21.5 21.5 0 0 1 35.3 0M129.6 210.8a24.1 24.1 0 0 1 35.3 0M129.6 207.3a26.6 26.6 0 0 1 35.3 0M129.6 206.2l15.3 18.2"/>
<path d="M129.6 212.4l14.8 12.4M129.6 217l14.4 8.4M142.3 211.1l.2 .1v1.4h-.2zM142.3 212.6h.2l.1 1.5h-.3zM142.3 209.7h.2v1.5h-.2zM142.3 214.1h.3l.1 1.5-.3 .1zM142.4 208.4h.2l-.1 1.3h-.2zM142.4 215.7l.3-.1 .2 1.5-.2 .1zM142.5 207l.3 .1-.2 1.3h-.2zM142.7 217.2l.2-.1 .3 1.6h-.3zM142.7 206.1h.3l-.2 1-.3-.1zM142.9 205l.3 .1-.2 1h-.3z"/>
<path d="M142.9 218.7h.3l.4 1.4-.3 .1zM143.2 204l.3 .1-.3 1-.3-.1zM143.7 203l.2 .1-.4 1-.3-.1zM144.2 202.3l.2 .1-.5 .7-.2-.1zM144.6 201.8l.5-.4 .1 .2-.4 .4zM144.6 201.8l.2 .2-.4 .4-.2-.1zM145.1 201.4l.6-.4 .1 .3-.6 .3zM145.7 201l.5-.2 .1 .2-.5 .3zM146.2 200.8l.5-.1 .1 .2-.5 .1zM146.7 200.7l.5-.1 .1 .3h-.5zM147.3 200.6l.5 .1-.1 .2h-.5zM147.8 200.7l.5 .1-.1 .2-.5-.1z"/>
<path d="M148.3 200.8l.5 .2-.1 .3-.5-.3zM148.8 201l.6 .4-.2 .2-.5-.3zM149.4 201.4l.5 .4-.2 .2-.5-.4zM149.9 201.8l.4 .5-.2 .1-.4-.4zM150.1 202.4l.2-.1 .5 .7-.2 .1zM150.6 203.1l.2-.1 .4 1-.2 .1zM151 204.1l.2-.1 .4 1-.3 .1zM151.3 218.7h.3l-.4 1.5h-.3zM151.3 205.1l.3-.1 .2 1.1h-.3zM151.5 206.1h.3l.2 .9-.3 .1zM151.6 217.2h.2l-.2 1.5h-.3zM151.7 207.1l.3-.1 .1 1.4h-.3z"/>
<path d="M151.8 215.6l.2 .1-.2 1.5h-.2zM151.8 208.4h.3l.1 1.3h-.3zM151.9 214.1h.3l-.2 1.6-.2-.1zM151.9 209.7h.3v1.5h-.2zM152 212.6h.2v1.5h-.3zM152 211.2l.2-.1v1.5h-.2zM164.9 217l-14.5 8.4M164.9 212.4l-14.8 12.4M164.9 206.2l-15.3 18.2M51.7 226.6h35.3M51.7 223.1h35.3M129.6 227.2h35.3"/>
<path d="M129.6 220.2a19 19 0 0 1 17.6-11.9 19 19 0 0 1 17.7 11.9M129.6 220.8l14.2 5.1M129.6 224.1l14 2.5M131.1 230.1a16.4 16.4 0 0 1 16.1-19.3 16.4 16.4 0 0 1 16.2 19.3M133.7 230.1a13.9 13.9 0 0 1 13.5-16.8 13.9 13.9 0 0 1 13.6 16.8M136.3 230.1a11.3 11.3 0 0 1 10.9-14.2 11.3 11.3 0 0 1 11 14.2M139 230.1a8.8 8.8 0 0 1 8.2-11.7 8.8 8.8 0 0 1 8.3 11.7M141.8 230.1a6.2 6.2 0 0 1 5.4-9.1 6.2 6.2 0 0 1 5.5 9.1M143.3 220.2l.3-.1 .4 1.5-.3 .1zM143.7 221.7l.3-.1 .5 1.4-.2 .1zM144.3 223.1l.2-.1 .6 1.4-.3 .1zM144.8 224.5l.3-.1 .7 1.4-.3 .1z"/>
<path d="M145 230.1a3.7 3.7 0 0 1-.5-5.4 3.7 3.7 0 0 1 5.5 0 3.7 3.7 0 0 1-.5 5.4M145.5 225.9l.3-.1 .7 1.4-.3 .1zM147.2 223.5l.1 6.6M148.6 225.8l.2 .2-.8 1.3-.2-.2zM149.3 224.5l.3 .1-.8 1.4-.2-.2zM149.9 223.1l.3 .1-.6 1.4-.3-.1zM150.5 221.6l.2 .1-.5 1.5-.3-.1zM150.9 220.2h.3l-.5 1.5-.2-.1zM164.9 224.1l-14 2.5M164.9 220.8l-14.2 5.1"/>
</g>
<g fill="#000">
<path d="M67.3 79.8l.2 .2-.4 .2zM67.1 80.2l.4-.2-.2 .3zM67.6 79.5l.1 .2-.4 .1zM67.3 79.8l.4-.1-.2 .3zM67.6 79.5l.3-.3 .2 .2zM67.6 79.5l.5-.1-.4 .3zM67.9 79.2l.4-.2 .1 .2zM67.9 79.2h.5l-.3 .2zM68.3 79l.4-.2v.3zM68.3 79l.4 .1-.3 .1zM68.7 78.8l.4-.1v.3zM68.7 78.8l.4 .2-.4 .1z"/>
<path d="M69.1 78.7l.4 .4-.4-.1zM69.1 78.7l.5 .1-.1 .3zM69.6 78.8l.2 .4-.3-.1zM69.6 78.8l.4 .2-.2 .2zM70 79l.2 .4-.4-.2zM70 79l.3 .2-.1 .2zM70.3 79.2l.2 .5-.3-.3zM70.3 79.2l.4 .3-.2 .2zM70.7 79.5v.5l-.2-.3zM70.7 79.5l.3 .3-.3 .2zM64.5 96.7l.3 .1-.7 1.8zM64.8 96.8l-.4 1.9-.3-.1z"/>
<path d="M64.8 94.8h.3l-.6 1.9zM65.1 94.8l-.3 2-.3-.1zM65.2 92.6l.3 .1-.7 2.1zM65.5 92.7l-.4 2.1h-.3zM65.5 90.5h.3l-.6 2.1zM65.8 90.5l-.3 2.2-.3-.1zM66.1 86.5h.3l-.9 4zM66.4 86.5l-.6 4h-.3zM66.5 82.5l.3 .1-.7 3.9zM66.8 82.6l-.4 3.9h-.3zM66.6 82l.3 .1-.4 .4zM66.8 81.1h.3l-.5 1z"/>
<path d="M66.9 82.1l-.1 .5-.3-.1zM66.8 81l.3 .1zM66.9 80.6l.3 .1-.4 .3zM67.1 81.1l-.2 1h-.3zM67.1 80.2l.2 .1-.4 .3zM66.8 81.1h.3zM66.8 81l.4-.3-.1 .3zM66.9 80.6l.4-.3-.1 .4zM70.7 80l.3-.2-.1 .5zM70.9 80.3l.3-.1-.1 .5zM71.1 80.7l.2-.1-.2 .4zM71 79.8l.2 .4-.3 .1z"/>
<path d="M71.1 81.1l.3-.1zM71.2 80.2l.1 .4-.2 .1zM71.2 81.1h.2l-.1 1zM71.3 82.1l.3-.1-.2 .6zM71.3 80.6l.1 .4h-.3zM71.4 82.6l.3-.1 .2 4zM71.2 81.1l.2-.1zM71.4 81.1l.2 1h-.3zM71.6 82l.1 .5-.3 .1zM71.7 82.5l.5 4h-.3zM71.9 86.5h.3l.3 4zM72.2 86.5l.6 4h-.3z"/>
<path d="M73.2 94.8h.2l.1 2zM73.4 94.8l.3 1.9-.2 .1zM73.5 96.8l.2-.1 .1 2zM73.7 96.7l.4 1.9-.3 .1zM73.8 98.7l.3-.1 .2 2zM74.1 98.6l.5 1.9-.3 .1zM145.7 84.9l15.3 21.8-.2 .1zM145.9 84.6l15.1 22.1-15.3-21.8zM55 114l1-.5 .1 .2zM55 114l1.1-.3-1 .5zM56 113.5l.9-.6 .2 .2zM56 113.5l1.1-.4-1 .6z"/>
<path d="M56.9 112.9l.9-.7 .2 .2zM56.9 112.9l1.1-.5-.9 .7zM57.8 112.2l.8-.8 .2 .2zM57.8 112.2l1-.6-.8 .8zM59.4 110.6l.2 .2-1 .6zM58.6 111.4l1-.6-.8 .8zM60 109.8l.3 .1-.9 .7zM59.4 110.6l.9-.7-.7 .9zM60.6 108.9l.3 .1-.9 .8zM60 109.8l.9-.8-.6 .9zM61.2 107.9l.2 .1-.8 .9zM61.4 108l-.5 1-.3-.1z"/>
<path d="M61.9 106.1l.3 .1-1 1.7zM62.2 106.2l-.8 1.8-.2-.1zM62.6 104.3h.2l-.9 1.8zM62.8 104.3l-.6 1.9-.3-.1zM63.2 102.4l.2 .1-.8 1.8zM63.4 102.5l-.6 1.8h-.2zM63.7 100.5l.3 .1-.8 1.8zM64 100.6l-.6 1.9-.2-.1zM64.1 98.6l.3 .1-.7 1.8zM64.4 98.7l-.4 1.9-.3-.1zM74.3 100.6l.3-.1 .2 2zM74.6 100.5l.5 1.9-.3 .1z"/>
<path d="M74.8 102.5l.3-.1 .3 1.9zM75.1 102.4l.6 1.9h-.3zM75.4 104.3h.3l.4 1.9zM75.7 104.3l.6 1.8-.2 .1zM76.1 106.2l.2-.1 .5 1.9zM76.3 106.1l.8 1.8-.3 .1zM76.8 108l.3-.1 .3 1.1zM77.1 107.9l.5 1-.2 .1zM77.4 109l.2-.1 .4 1zM77.6 108.9l.6 .9-.2 .1zM78 109.9l.2-.1 .5 1zM78.2 109.8l.7 .8-.2 .2z"/>
<path d="M78.7 110.8l.2-.2 .5 1zM78.9 110.6l.7 .8-.2 .2zM79.6 111.4l.6 1-.8-.8zM79.6 111.4l.8 .8-.2 .2zM80.4 112.2l.8 .9-1-.7zM80.4 112.2l.9 .7-.1 .2zM81.3 112.9l.8 .8-.9-.6zM81.3 112.9l1 .6-.2 .2zM82.3 113.5l.9 .7-1.1-.5zM82.3 113.5l1 .5-.1 .2zM129.4 138.8l35.3 5.9v.3zM129.4 138.5l35.3 6.2-35.3-5.9z"/>
<path d="M55 170.6h.4l-.4 .2zM55 170.8l.4-.2v.2zM55.4 170.6l.3 .2h-.3zM55.4 170.6l.2-.1 .1 .3zM55.6 170.5l.2-.1 .2 .3zM55.6 170.5l.4 .2-.3 .1zM55.8 170.4l.2-.1 .2 .2zM55.8 170.4l.4 .1-.2 .2zM56.1 170.1l.3 .1-.4 .1zM56.2 169.9h.3l-.4 .2zM61.9 135.4l-5.4 34.5h-.3zM56 170.3l.4-.1-.2 .3z"/>
<path d="M56.1 170.1l.4-.2-.1 .3zM61.9 135.4l.3 .1-5.7 34.4zM142.1 210.9h.2l-.2 1.5zM142.1 212.4h.2l-.2 1.5zM142.1 209.5h.2l-.2 1.4zM142.1 213.9h.3l-.1 1.5zM142.2 208.1l.2 .1-.3 1.3zM142.3 215.4h.2v1.6zM142.3 210.9v1.5h-.2zM142.3 212.4l.1 1.5h-.3zM142.3 206.8h.3l-.4 1.3zM142.3 209.5v1.4h-.2z"/>
<path d="M142.4 213.9l.1 1.5h-.2zM142.4 208.2l-.1 1.3h-.2zM142.5 217l.2-.1v1.6zM142.5 205.8l.3 .1-.5 .9zM142.5 215.4l.2 1.5-.2 .1zM142.6 206.8l-.2 1.4-.2-.1zM142.7 204.8l.3 .1-.5 .9zM142.7 216.9l.3 1.5-.3 .1zM142.7 218.5l.3-.1 .1 1.6zM142.8 205.9l-.2 .9h-.3zM143 204.9l-.2 1-.3-.1zM143 218.4l.4 1.5-.3 .1z"/>
<path d="M143 203.7l.3 .1-.6 1zM143.1 220l.3-.1 .1 1.5zM143.3 203.8l-.3 1.1-.3-.1zM143.4 219.9l.4 1.4-.3 .1zM143.5 202.8l.2 .1-.7 .8zM143.7 202.9l-.4 .9-.3-.1zM144 202l.2 .2-.7 .6zM143.5 202.8l.7-.6-.5 .7zM144.4 201.5l.2 .2-.6 .3zM144 202l.6-.3-.4 .5zM144.4 201.5l.5-.4 .2 .2zM144.4 201.5l.7-.2-.5 .4z"/>
<path d="M144.9 201.1l.6-.3 .1 .2zM144.9 201.1l.7-.1-.5 .3zM145.5 200.8l.5-.3 .1 .3zM145.5 200.8h.6l-.5 .2zM146 200.5l.5-.1 .1 .3zM146 200.5l.6 .2-.5 .1zM146.5 200.4h.5l.1 .2zM146.5 200.4l.6 .2-.5 .1zM147.1 200.4l.4 .3-.5-.1zM147.1 200.4h.5l-.1 .3zM147.6 200.4l.4 .4-.5-.1zM147.6 200.4l.5 .1-.1 .3z"/>
<path d="M148.1 200.5l.4 .5-.5-.2zM148.1 200.5l.5 .3-.1 .2zM148.6 200.8l.4 .5-.5-.3zM148.6 200.8l.6 .3-.2 .2zM149.2 201.1l.3 .6-.5-.4zM149.2 201.1l.5 .4-.2 .2zM149.7 201.5l.2 .7-.4-.5zM149.7 201.5l.4 .5-.2 .2zM149.9 202.2l.2-.2 .3 .9zM150.1 202l.5 .8-.2 .1zM151.1 218.4l.3 .1-.7 1.4zM150.4 202.9l.2-.1 .2 1z"/>
<path d="M151.4 218.5l-.4 1.5-.3-.1zM150.6 202.8l.4 .9-.2 .1zM151.4 216.9l.2 .1-.5 1.4zM150.8 203.8l.2-.1 .1 1.2zM151.1 204.9l.3-.1-.1 1.1zM151.6 217l-.2 1.5-.3-.1zM151 203.7l.4 1.1-.3 .1zM151.6 215.4h.2l-.4 1.5zM151.3 205.9l.3-.1-.1 1zM151.7 213.9h.3l-.4 1.5zM151.4 204.8l.2 1-.3 .1zM151.5 206.8h.3l-.2 1.4z"/>
<path d="M151.8 215.4l-.2 1.6-.2-.1zM151.8 212.4h.2l-.3 1.5zM151.6 208.2l.3-.1-.2 1.4zM151.6 205.8l.2 1h-.3zM151.7 209.5h.3l-.2 1.4zM151.8 210.9h.2l-.2 1.5zM152 213.9l-.2 1.5h-.2zM151.8 206.8l.1 1.3-.3 .1zM152 212.4v1.5h-.3zM151.9 208.1l.1 1.4h-.3zM152 209.5v1.4h-.2zM152 210.9v1.5h-.2z"/>
<path d="M69 212.2l-10.4 10.8-.2-.2zM69 212.2l.2 .2-10.6 10.6zM143.5 221.4l.3-.1 .3 1.6zM143.8 221.3l.5 1.5-.2 .1zM144.1 222.9l.2-.1 .3 1.5zM144.3 222.8l.6 1.4-.3 .1zM144.6 224.3l.3-.1 .4 1.5zM144.9 224.2l.7 1.4-.3 .1zM145.3 225.7l.3-.1 .4 1.4zM145.6 225.6l.7 1.3-.3 .1zM148.4 225.6l.2 .1-1 1.2zM148.6 225.7l-.8 1.3-.2-.1z"/>
<path d="M149.1 224.2l.2 .1-.9 1.3zM149.3 224.3l-.7 1.4-.2-.1zM149.7 222.8l.3 .1-.9 1.3zM150 222.9l-.7 1.4-.2-.1zM150.3 221.4l.2 .1-.8 1.3zM150.5 221.5l-.5 1.4-.3-.1zM150.7 219.9l.3 .1-.7 1.4zM151 220l-.5 1.5-.2-.1z"/>
<path d="M11.9 43.1h.2v.3h-.2z" fill-rule="evenodd"/>
<path d="M11.9 43.1h.2v.3h-.2z" fill-rule="evenodd"/>
<path d="M197.9 43.1h.3v.3h-.3z" fill-rule="evenodd"/>
<path d="M197.9 43.1h.3v.3h-.3z" fill-rule="evenodd"/>
<path d="M11.9 261.4h.2v.2h-.2z" fill-rule="evenodd"/>
<path d="M11.9 270.6h.2v.2h-.2z" fill-rule="evenodd"/>
<path d="M11.9 270.6h.2v.2h-.2z" fill-rule="evenodd"/>
<path d="M141.9 261.4h.3v.2h-.3z" fill-rule="evenodd"/>
<path d="M141.9 270.6h.3v.2h-.3z" fill-rule="evenodd"/>
<path d="M197.9 261.4h.3v.2h-.3z" fill-rule="evenodd"/>
<path d="M197.9 270.6h.3v.2h-.3z" fill-rule="evenodd"/>
<path d="M197.9 270.6h.3v.2h-.3z" fill-rule="evenodd"/>
</g>
<path d="M12 43.4v218M12.1 43.3h185.8M198.1 43.4v218M12 261.6v9M12.1 261.5h129.8M12.1 270.7h129.8M142.1 261.6v9M142.2 261.5h55.7M142.2 270.7h55.7M198.1 261.6v9" fill="none" stroke="#000" stroke-width=".25"/>
<path d="M72.6 90.5v2.2M129.4 84.7h16.5" fill="none" stroke="#000" stroke-width=".3"/>
<path d="M72.9 90.5v2.2" fill="none" stroke="#000" stroke-width=".31"/>
<path d="M73 92.6v2.2" fill="none" stroke="#000" stroke-width=".37"/>
<path d="M73.2 92.6v2.2" fill="none" stroke="#000" stroke-width=".35"/>
<path d="M160.9 106.7v7.4" fill="none" stroke="#000" stroke-width=".27"/>
<g font-size="6.3">
<text x="62.5" y="31.8">L I T E - O N</text>
<text x="107.2" y="31.8">E L E C T R O N I C S ,</text>
<text x="180" y="31.8">I N C .</text>
</g>
<text font-size="4.6" x="33.9" y="58.9">TYPICAL ELECTRICAL / OPTICAL CHARACTERISTICS CURVES</text>
<g font-size="4.2">
<text x="75" y="37.7">P ropert y of Li t e -On Onl y</text>
<text x="58.5" y="68.4">(25℃ Ambient Temperature Unless Otherwise Noted)</text>
<text x="15.5" y="267.2">Part No. : LTE-5208AC DATA SHEET</text>
<text x="145.5" y="267.2">Page :</text>
<text x="164.4" y="267.2">3</text>
<text x="172.9" y="267.2">of</text>
<text x="182.8" y="267.2">3</text>
<text x="15" y="276.5">BNS-OD-C131/A4</text>
</g>
<g font-size="2.5">
<text x="45.6" y="126.8">FIG.1</text>
<text x="54.8" y="126.8">SPECTRAL DISTRIBUTION</text>
<text x="124.1" y="126.8">FIG.2</text>
<text x="133.3" y="126.8">FORW ARD CURRENT VS.</text>
<text x="133.4" y="130.1">AM BIENT TEM PERATURE</text>
<text x="46.2" y="183.7">FIG.3</text>
<text x="55.4" y="183.7">FORW ARD CURRENT VS.</text>
<text x="120.1" y="183.7">FIG.4</text>
<text x="129.2" y="183.7">RELATIVE RADIANT INTENSITY</text>
<text x="55.4" y="186.8">FORW ARD VOLTAGE</text>
<text x="129.4" y="186.8">VS. AM BIENT TEMPERATURE</text>
<text x="42.1" y="243.3">FIG.5</text>
<text x="51.3" y="243.3">RELATIVE RADIANT INTENSITY</text>
<text x="126.9" y="243.3">FIG.6</text>
<text x="136" y="243.3">RADIATION DIAGRAM</text>
<text x="51.6" y="246.5">VS. FORW ARD CURRENT</text>
</g>
<g font-size="2.2">
<text x="47.1" y="79.8">1.0</text>
<text x="124.7" y="79.8">120</text>
<text x="124.7" y="85.7">100</text>
<text x="125.3" y="91.5">80</text>
<text x="47" y="97.4">0.5</text>
<text x="125.3" y="97.4">60</text>
<text x="125.4" y="103.3">40</text>
<text x="41.1" y="111.2" transform="rotate(-90 41.1 111.2)">Relative Radiant Intensity</text>
<text x="119.3" y="110.6" transform="rotate(-90 119.3 110.6)">Forward Current IF (m A)</text>
<text x="125.4" y="109.1">20</text>
<text x="48.2" y="115">0</text>
<text x="49.3" y="117.6">840</text>
<text x="67" y="117.6">940</text>
<text x="83.9" y="117.6">1040</text>
<text x="126.1" y="115">0</text>
<text x="127.5" y="117.6">-40</text>
<text x="132.6" y="117.6">-20</text>
<text x="138.8" y="117.6">0</text>
<text x="143.1" y="117.6">20</text>
<text x="148.1" y="117.6">40</text>
<text x="153.2" y="117.6">60</text>
<text x="158.1" y="117.6">80</text>
<text x="162.5" y="117.6">100</text>
<text x="59.2" y="122.2">W avelength (nm)</text>
<text x="129.7" y="122.2">Ambient Tem perature Ta (</text>
<text x="161.6" y="122.2">C)</text>
<text x="47" y="136.4">50</text>
<text x="124.9" y="136.4">1.2</text>
<text x="47" y="143.4">40</text>
<text x="124.9" y="142.3">1.0</text>
<text x="124.8" y="148.1">0.8</text>
<text x="47" y="150.5">30</text>
<text x="124.8" y="154">0.6</text>
<text x="47" y="157.5">20</text>
<text x="124.8" y="159.9">0.4</text>
<text x="41.1" y="165.6" transform="rotate(-90 41.1 165.6)">Forward Current (mA)</text>
<text x="47.1" y="164.6">10</text>
<text x="121.3" y="167.8" transform="rotate(-90 121.3 167.8)">Value at IF=20mA</text>
<text x="124.8" y="165.7">0.2</text>
<text x="47.7" y="171.6">0</text>
<text x="118.3" y="168" transform="rotate(-90 118.3 168)">Output Power Relative To</text>
<text x="125.9" y="171.6">0</text>
<text x="50.8" y="174.2">0</text>
<text x="56.8" y="174.2">1.2</text>
<text x="57.5" y="178.9">Forward Voltage (V)</text>
<text x="63.9" y="174.2">1.6</text>
<text x="70.9" y="174.2">2.0</text>
<text x="77.9" y="174.2">2.4</text>
<text x="85" y="174.2">2.8</text>
<text x="127.5" y="174.2">-20</text>
<text x="129.7" y="178.8">Ambient Tem perature Ta (</text>
<text x="135.7" y="174.2">0</text>
<text x="142.1" y="174.2">20</text>
<text x="149.2" y="174.2">40</text>
<text x="156.2" y="174.2">60</text>
<text x="161.6" y="178.8">C)</text>
<text x="163.2" y="174.2">80</text>
<text x="46.9" y="195.6">5.0</text>
<text x="146.1" y="193">0</text>
<text x="151.5" y="193">10</text>
<text x="158.1" y="193">20</text>
<text x="166.2" y="196">30</text>
<text x="46.9" y="202.6">4.0</text>
<text x="46.9" y="209.7">3.0</text>
<text x="124.9" y="209.2">1.0</text>
<text x="166.2" y="205.7">40</text>
<text x="124.8" y="212.7">0.9</text>
<text x="166.2" y="212.1">50</text>
<text x="46.9" y="216.7">2.0</text>
<text x="124.8" y="216.7">0.8</text>
<text x="166.2" y="221.2">70</text>
<text x="166.2" y="216.9">60</text>
<text x="39.9" y="227.2" transform="rotate(-90 39.9 227.2)">Output Power Relative To</text>
<text x="42.9" y="227" transform="rotate(-90 42.9 227)">Value at IF=20mA</text>
<text x="47" y="223.8">1.0</text>
<text x="119.3" y="227" transform="rotate(-90 119.3 227)">Relative Radiant Intensity</text>
<text x="124.8" y="222.1">0.7</text>
<text x="166.2" y="227.9">90</text>
<text x="166.2" y="224.7">80</text>
<text x="48" y="230.8">0</text>
<text x="50.8" y="233.4">0</text>
<text x="57.1" y="233.4">40</text>
<text x="64.1" y="233.4">80</text>
<text x="70.5" y="233.4">120</text>
<text x="77.6" y="233.4">160</text>
<text x="84.6" y="233.4">200</text>
<text x="131.7" y="233.4">0.5</text>
<text x="137" y="233.4">0.3</text>
<text x="143" y="233.4">0.1</text>
<text x="150.7" y="233.4">0.2</text>
<text x="156.2" y="233.4">0.4</text>
<text x="161.4" y="233.4">0.6</text>
<text x="57" y="238.2">Foward Current (mA)</text>
</g>
<g font-size="1.1">
<text x="160.7" y="121">o</text>
<text x="160.7" y="177.6">o</text>
</g>
<g font-size=".9">
<text x="147.8" y="191.3">o</text>
<text x="154.7" y="191.3">o</text>
<text x="161.4" y="191.3">o</text>
<text x="169.4" y="194.4">o</text>
<text x="169.4" y="204">o</text>
<text x="169.4" y="215.2">o</text>
<text x="169.4" y="210.4">o</text>
<text x="169.4" y="219.6">o</text>
<text x="169.4" y="223">o</text>
<text x="169.4" y="226.3">o</text>
</g>
</svg>
